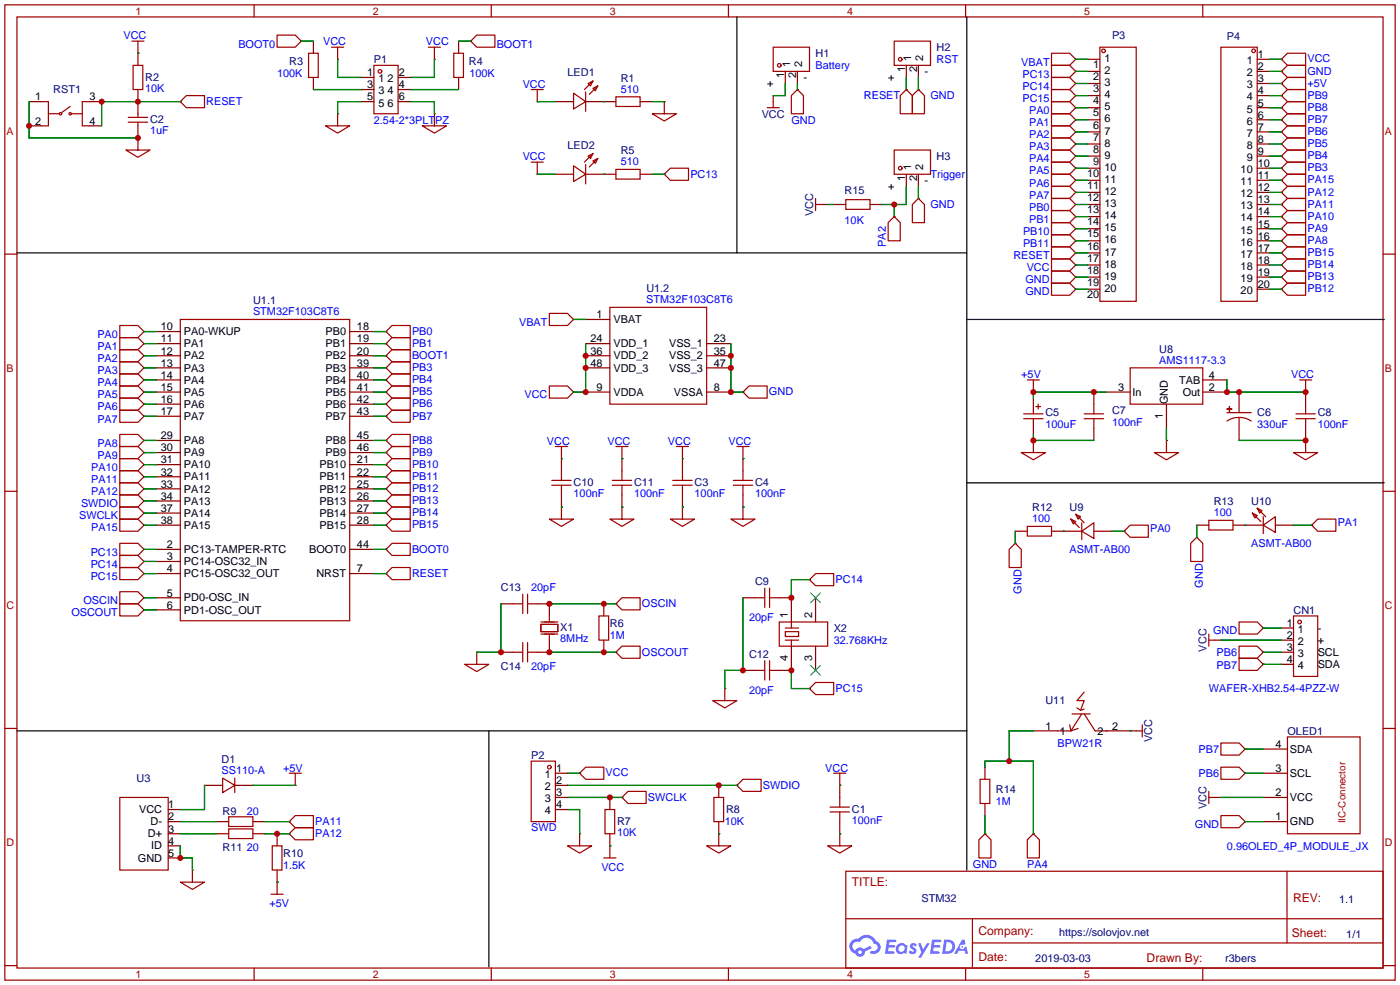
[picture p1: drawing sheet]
<svg xmlns="http://www.w3.org/2000/svg" width="294mm" height="207mm" viewBox="0 0 294 207" stroke-linecap="round" stroke-linejoin="round" font-family="sans-serif">
<g fill="none" stroke="#a10000" stroke-width=".25">
<path d="M1 1h291.9v204.7h-291.9zM3.6 3.6h286.7v199.6h-286.7zM53.3 1v2.6M103.1 1v2.6M152.9 1v2.6M202.7 1v2.6M252.5 1v2.6M1 53.3h2.6M290.3 53.3h2.6M1 103.1h2.6M290.3 103.1h2.6M1 152.9h2.6"/>
<path d="M290.3 152.9h2.6M177.5 182.9h112.8v20.3h-112.8zM177.6 192.8h112.6M204.1 197.9h86.1M204.1 192.8v10.2M270.2 182.9v15M1 202.7h2.6M53.3 203.2v2.5M103.1 203.2v2.5M152.9 203.2v2.5M202.7 203.2v2.5M252.5 203.2v2.5"/>
<path d="M290.3 202.7h2.6"/>
</g>
<g fill="#5487ff">
<path d="M191.2 198.1l.5-.1h.4l.4 .3-.3 .4a.34 .34 0 0 0-.3-.3 .34 .34 0 0 0-.3 .2v.1a.85 .85 0 0 1 .7 .6 .85 .85 0 0 1-.3 .9l-.7 .1-.6-.4 .4-.4 .5 .3 .2-.1v-.2a.88 .88 0 0 1-.6-1.4z"/>
<path d="M192.7 198h.6l.5 1.3 .7-1.3h.7l-1.9 3h-.6l.7-1.1z"/>
<path d="M186.2 197.2h1.7l.2 .2-.1 .3-1.3 .1-.1 .6h1.1l.2 .2-.2 .3h-1.2l-.1 .8h1.3l.1 .3-.1 .2h-1.9z"/>
<path d="M195.6 197.2h1.7l.3 .2-.1 .3-1.3 .1-.1 .6h1.1l.2 .2-.3 .3h-1.1l-.1 .8h1.2l.2 .3-.2 .2h-1.9z"/>
<path d="M202 197.2h.4l.3 .9-.4 .3a.5 .5 0 0 0-.8 .2 .5 .5 0 0 0 .3 .7 .5 .5 0 0 0 .7-.5l.3-.2 .4 1.6h-.5l-.2-.6h-1.2l-.4 .6h-.6z"/>
<path d="M198.2 197.2l-.4 3h.9a1.52 1.52 0 0 0 1.8-1.5 1.52 1.52 0 0 0-1.8-1.5zM198.7 197.8a1 1 0 0 1 1.2 1 1 1 0 0 1-1.3 .9h-.2z"/>
<path d="M188.3 198.4a1.11 1.11 0 0 0 0 1.5 1.11 1.11 0 0 0 1.5 .1l.5 .2 .2-1.6-.4-.2a1.07 1.07 0 0 0-1.8 0zM188.5 199.1a.7 .7 0 0 1 1.4 0 .7 .7 0 0 1-1.4 0z"/>
<path d="M178.8 197.5a1.57 1.57 0 0 0 .7 2.7 1.04 1.04 0 0 0 1.2 .6 1.04 1.04 0 0 0 .8-1l1.5-.8-.3-.5-1.4 .7a1.06 1.06 0 0 0-1.8 .3 1 1 0 0 1-.4-1.4 1 1 0 0 1 1.4-.3 1.53 1.53 0 0 1 1.6-.9 1.53 1.53 0 0 1 1.3 1.2 .82 .82 0 0 1 .8 1 .82 .82 0 0 1-1.2 .5 .31 .31 0 0 0-.4 .3 .31 .31 0 0 0 .3 .3 1.43 1.43 0 0 0 1.9-.9 1.43 1.43 0 0 0-.9-1.8 2.26 2.26 0 0 0-3.8-.5l-.8 .2zM180.1 199.9a.4 .4 0 0 1 .8 0 .4 .4 0 0 1-.8 0z"/>
<circle cx="202" cy="198.7" r=".19"/>
</g>
<g fill="none" stroke="#a10000" stroke-width=".25">
<path d="M27.7 8.6h2.5M27.9 13.7h2.1v5.1h-2.1zM29 8.6v2.6M58.2 7.4h3.8l1.2 1.2-1.2 1.3h-3.8zM64.8 11.2h2v5.1h-2zM69.6 9.9h2.5M70.9 9.9v2.5M78.5 13.7h5.1v10.2h-5.1zM89.9 9.9h2.6M91.2 9.9v2.5M95.2 11.2h2.1v5.1h-2.1zM100.1 7.4h3.8v2.5h-3.8l-1.3-1.3z"/>
<path d="M111.5 18.8h2.5M112.8 18.8v2.5M120.4 19.6l2.5 1.7-2.5 1.6zM122.9 19.3v4.1M123.4 17.5l1.1-.5-.5 1zM124.5 18.5l1-.5-.5 1.1zM124.5 17l-1.8 1.8M125.5 18l-1.8 1.8M162.3 9.9h7.6v5.1h-7.6zM187.7 8.6h7.6v5.1h-7.6zM192.8 18.8l1.3 1.3v3.8h-2.6v-3.8zM220.7 13.7h3.8l1.3 1.3-1.3 1.3h-3.8z"/>
<path d="M220.7 16.3h3.8l1.3 1.2-1.3 1.3h-3.8zM220.7 18.8h3.8l1.3 1.3-1.3 1.2h-3.8zM220.7 11.2h3.8l1.3 1.2-1.3 1.3h-3.8zM230.9 9.9h7.6v53.3h-7.6zM256.3 9.9h7.6v53.3h-7.6zM269 12.4l1.3-1.2h3.8v2.5h-3.8zM269 15l1.3-1.3h3.8v2.6h-3.8zM269 17.5l1.3-1.2h3.8v2.5h-3.8zM8.6 21.3h1.6v5.1h-1.6M10.2 23.9h2.2M14.7 22.4l-1.7 1.2M15 23.9h2.3"/>
<path d="M18.8 21.3h-1.5v5.1h1.5M26.4 31.5h5.1l-2.5 1.5zM26.9 25.7h4.1M26.9 24.6h4.1M29 23.9v.7M29 25.7v.7M29 29v2.5M39.1 20.1h3.8v2.5h-3.8l-1.3-1.3zM68.3 26.4h5.1l-2.5 1.5zM70.9 23.9v2.5M88.6 26.4h5.1l-2.5 1.5zM91.2 23.9v2.5"/>
<path d="M111.5 34h2.5M112.8 34v2.6M120.4 34.8l2.5 1.8-2.5 1.5zM122.9 34.5v4.1M123.4 32.8l1.1-.5-.5 1zM124.5 33.8l1-.5-.5 1zM124.5 32.3l-1.8 1.7M125.5 33.3l-1.8 1.8M129.3 20.3h5.1v2.1h-5.1zM129.3 35.6h5.1v2h-5.1zM136.9 23.9h5.1l-2.6 1.5zM139.4 36.6l1.3-1.3h3.8v2.5h-3.8z"/>
<path d="M139.4 21.3v2.6M161 22.6h2.6M162.3 21.3v1.3M166.1 20.1l1.3-1.3 1.3 1.3v3.8h-2.6zM187.7 31.5h7.6v5.1h-7.6zM189 20.1l1.2-1.3 1.3 1.3v3.8h-2.5zM220.7 21.3h3.8l1.3 1.3-1.3 1.3h-3.8zM220.7 23.9h3.8l1.3 1.2-1.3 1.3h-3.8zM220.7 26.4h3.8l1.3 1.3-1.3 1.3h-3.8zM220.7 29h3.8l1.3 1.2-1.3 1.3h-3.8zM220.7 31.5h3.8l1.3 1.3-1.3 1.2h-3.8zM220.7 34h3.8l1.3 1.3-1.3 1.3h-3.8z"/>
<path d="M220.7 36.6h3.8l1.3 1.2-1.3 1.3h-3.8zM220.7 39.1h3.8l1.3 1.3-1.3 1.3h-3.8zM269 20.1l1.3-1.3h3.8v2.5h-3.8zM269 22.6l1.3-1.3h3.8v2.6h-3.8zM269 25.1l1.3-1.2h3.8v2.5h-3.8zM269 27.7l1.3-1.3h3.8v2.6h-3.8zM269 30.2l1.3-1.2h3.8v2.5h-3.8zM269 32.8l1.3-1.3h3.8v2.5h-3.8zM269 35.3l1.3-1.3h3.8v2.6h-3.8zM269 37.8l1.3-1.2h3.8v2.5h-3.8zM171.2 41.7v2.5M171.2 42.9h1.3"/>
<path d="M177.5 41.9h5.1v2h-5.1zM186.4 46.7l1.3-1.2 1.3 1.2v3.8h-2.6zM192.8 41.7l1.3 1.2v3.8h-2.6v-3.8zM220.7 41.7h3.8l1.3 1.2-1.3 1.3h-3.8zM220.7 44.2h3.8l1.3 1.3-1.3 1.2h-3.8zM220.7 46.7h3.8l1.3 1.3-1.3 1.3h-3.8zM220.7 49.3h3.8l1.3 1.2-1.3 1.3h-3.8zM220.7 51.8h3.8l1.3 1.3-1.3 1.3h-3.8zM220.7 54.4h3.8l1.3 1.2-1.3 1.3h-3.8zM220.7 56.9h3.8l1.3 1.3-1.3 1.2h-3.8zM220.7 59.4h3.8l1.3 1.3-1.3 1.3h-3.8zM269 40.4l1.3-1.3h3.8v2.6h-3.8z"/>
<path d="M269 42.9l1.3-1.2h3.8v2.5h-3.8zM269 45.5l1.3-1.3h3.8v2.5h-3.8zM269 48l1.3-1.3h3.8v2.6h-3.8zM269 50.5l1.3-1.2h3.8v2.5h-3.8zM269 53.1l1.3-1.3h3.8v2.6h-3.8zM269 55.6l1.3-1.2h3.8v2.5h-3.8zM269 58.2l1.3-1.3h3.8v2.5h-3.8zM25.1 68.3h3.9l1.2 1.3-1.2 1.3h-3.9zM25.1 70.9h3.9l1.2 1.2-1.2 1.3h-3.9zM25.1 73.4h3.9l1.2 1.3-1.2 1.2h-3.9zM25.1 75.9h3.9l1.2 1.3-1.2 1.3h-3.9zM25.1 78.5h3.9l1.2 1.3-1.2 1.2h-3.9z"/>
<path d="M37.8 67.1h35.6v63.2h-35.6zM81 69.6l1.3-1.3h3.8v2.6h-3.8zM81 74.7l1.3-1.3h3.8v2.5h-3.8zM81 77.2l1.3-1.3h3.8v2.6h-3.8zM81 79.8l1.3-1.3h3.8v2.5h-3.8zM82.3 70.9h3.8v2.5h-3.8l-1.3-1.3zM115.3 65.8h3.8l1.3 1.3-1.3 1.2h-3.8zM128 64.5h20.3v20.3h-20.3zM215.6 79.8h2.6M216.9 79.8v2.5M237.2 77.2h15.3v7.6h-15.3zM269 60.7l1.3-1.3h3.8v2.6h-3.8z"/>
<path d="M272.8 79.8h2.5M274.1 79.8v2.5M25.1 81h3.9l1.2 1.3-1.2 1.3h-3.9zM25.1 83.6h3.9l1.2 1.2-1.2 1.3h-3.9zM25.1 86.1h3.9l1.2 1.3-1.2 1.2h-3.9zM25.1 91.2h3.9l1.2 1.3-1.2 1.2h-3.9zM25.1 93.7h3.9l1.2 1.3-1.2 1.3h-3.9zM25.1 96.3h3.9l1.2 1.2-1.2 1.3h-3.9zM25.1 98.8h3.9l1.2 1.3-1.2 1.2h-3.9zM81 82.3l1.3-1.3h3.8v2.6h-3.8zM81 84.8l1.3-1.2h3.8v2.5h-3.8zM81 87.4l1.3-1.3h3.8v2.5h-3.8z"/>
<path d="M81 92.5l1.3-1.3h3.8v2.5h-3.8zM81 95l1.3-1.3h3.8v2.6h-3.8zM81 97.5l1.3-1.2h3.8v2.5h-3.8zM115.3 81h3.8l1.3 1.3-1.3 1.3h-3.8zM116.6 93.7h2.5M117.9 93.7v2.6M117.9 98.8v2M129.3 93.7h2.5M130.6 93.7v2.6M130.6 98.8v2M142 93.7h2.5M143.3 93.7v2.6"/>
<path d="M143.3 98.8v2M154.7 93.7h2.5M156 93.7v2.6M156 98.8v2M157.2 81h3.8v2.6h-3.8l-1.2-1.3zM214.4 95h5.1l-2.6 1.5zM214.9 86.9h4M214.9 87.9h4M216.9 86.1v.8M216.9 87.9v.7M216.9 92.5v2.5M217.4 85.3h1"/>
<path d="M217.9 84.8v1.1M227.6 86.9h4M227.6 87.9h4M229.6 84.8v2.1M229.6 87.9v2M242.3 95h5.1l-2.5 1.5zM244.9 92.5v2.5M257.6 85.9h1zM257.6 88.4a4.6 4.6 0 0 1 5 0M257.6 86.6h5M258.1 85.3v1.1zM271.5 95h5.1l-2.5 1.5z"/>
<path d="M272 86.9h4.1M272 87.9h4.1M274.1 84.8v2.1M274.1 87.9v2M274.1 92.5v2.5M25.1 114h3.9l1.2 1.3-1.2 1.3h-3.9zM25.1 101.3h3.9l1.2 1.3-1.2 1.3h-3.9zM25.1 103.9h3.9l1.2 1.3-1.2 1.2h-3.9zM25.1 106.4h3.9l1.2 1.3-1.2 1.3h-3.9zM25.1 109h3.9l1.2 1.2-1.2 1.3h-3.9zM25.1 116.6h3.9l1.2 1.3-1.2 1.2h-3.9zM25.1 119.1h3.9l1.2 1.3-1.2 1.3h-3.9z"/>
<path d="M81 100.1l1.3-1.3h3.8v2.5h-3.8zM81 102.6l1.3-1.3h3.8v2.6h-3.8zM81 105.2l1.3-1.3h3.8v2.5h-3.8zM81 107.7l1.3-1.3h3.8v2.6h-3.8zM81 110.2l1.3-1.2h3.8v2.5h-3.8zM81 115.3l1.3-1.3h3.8v2.6h-3.8zM115.3 109h5.1l-2.5 1.5zM115.8 101.9h4.1M115.8 100.8h4.1M117.9 101.9v2M117.9 106.4v2.6M128 109h5.1l-2.5 1.5z"/>
<path d="M128.5 101.9h4.1M128.5 100.8h4.1M130.6 101.9v2M130.6 106.4v2.6M140.7 109h5.1l-2.5 1.5zM141.2 101.9h4.1M141.2 100.8h4.1M143.3 101.9v2M143.3 106.4v2.6M153.4 109h5.1l-2.5 1.5zM153.9 101.9h4.1M153.9 100.8h4.1"/>
<path d="M156 101.9v2M156 106.4v2.6M211.8 115.3l1.3-1.3 1.3 1.3v3.8h-2.6zM215.6 110.5h5.1v2h-5.1zM224.8 109l1 .5-.5 .5zM224.8 109l1.8 1.7M225.8 108l1 .5-.5 .5zM225.8 108l1.8 1.7M227.1 111.5l2.5-1.8v3.3zM227.1 109.7v3.6M237.2 110.2h3.8v2.6h-3.8l-1.2-1.3zM249.9 114l1.3-1.2 1.3 1.2v3.9h-2.6z"/>
<path d="M253.7 109.2h5.1v2.1h-5.1zM262.9 107.7l1 .5-.5 .5zM262.9 107.7l1.8 1.8M263.9 106.7l1 .5-.5 .5zM263.9 106.7l1.8 1.8M265.2 110.2l2.5-1.7v3.3zM265.2 108.5v3.5M275.3 110.2l1.3-1.2h3.8v2.5h-3.8zM25.1 124.2h3.9l1.2 1.3-1.2 1.2h-3.9zM25.1 126.7h3.9l1.2 1.3-1.2 1.3h-3.9zM81 120.4l1.3-1.3h3.8v2.6h-3.8zM97.5 139.4h5.1l-2.5 1.6z"/>
<path d="M100.1 136.9v2.5M107.7 126.7h2M107.7 136.9h2M109.7 124.7v4.1M109.7 134.9v4M110.7 126.7h2.1M110.7 124.7v4.1M110.7 134.9v4M110.7 136.9h2.1M113.5 131.1h3.6v1.5h-3.6zM113.5 130.6h3.6M113.5 133.1h3.6"/>
<path d="M115.3 129.3v1M115.3 133.4v1M125.7 129.3h2.1v5.1h-2.1zM130.6 125.5h3.8v2.5h-3.8l-1.3-1.3zM130.6 135.6h3.8v2.6h-3.8l-1.3-1.3zM158.5 125.5h2M160.5 123.4v4.1M160.5 138.7v4M161.5 125.5h2.1M161.5 123.4v4.1M161.5 138.7v4M163.6 130.6h10.1v5h-10.1z"/>
<path d="M164.8 132.6h2.8v1h-2.8zM164.8 131.8h2.8M164.8 134.4h2.8M166.1 130.6v1.2M166.1 134.4v1.2M171.2 120.4h3.8v2.5h-3.8l-1.3-1.2zM253.7 134.4h1.3M253.7 133.1v2.5M260.1 130.6h3.8l1.3 1.2-1.3 1.3h-3.8zM260.1 135.6h3.8l1.3 1.3-1.3 1.3h-3.8zM260.1 138.2h3.8l1.3 1.2-1.3 1.3h-3.8zM271.5 129.3h5.1v12.7h-5.1z"/>
<path d="M111.5 159.8h5.1v12.7h-5.1zM149.6 147.1h5.1l-2.6 1.5zM152.1 144.5v2.6M158.5 140.7h2M161.5 140.7h2.1M169.9 144.5l1.3-1.2h3.8v2.5h-3.8zM222 153.4h2.8M224.5 152.1l.3 1.3M225 149.9h3.9M226.1 148.6l.7 .5 .8-.3M226.3 152.9l-1.5 .5M227.1 149.9l-2.3 3.5"/>
<path d="M227.6 145.3l-1.5 1.8h1.5l-.8 2M227.6 149.9l2.3 3.5h2.5M238.5 153.4h1.3M239.8 152.1v2.6M256.3 156h3.8l1.3 1.2-1.3 1.3h-3.8zM270.3 154.7h15.2v20.3h-15.2zM25.1 167.4h10.2v15.2h-10.2zM46.7 163.3l2.6 1.5-2.6 1.6zM48 171.5h5.1v2h-5.1zM48 174h5.1v2h-5.1zM49.3 163.3v3.1M57.1 177.5h2.1v5.1h-2.1z"/>
<path d="M60.7 162.3h2.5M62 171.2h3.8v2.5h-3.8l-1.3-1.2zM62 173.7h3.8v2.6h-3.8l-1.3-1.3zM62 162.3v2.5M119.1 177.5h5.1l-2.5 1.6zM121.7 162.3l1.2-1.3h3.8v2.6h-3.8zM121.7 175v2.5M127 169.9h2v5.1h-2zM128 177.5v2.6M130.6 167.4l1.2-1.3h3.8v2.6h-3.8zM148.3 177.5h5.1l-2.5 1.6zM149.9 167.4h2v5.1h-2z"/>
<path d="M150.9 175v2.5M156 163.6h3.8v2.5h-3.8l-1.3-1.3zM173.7 177.5h5.1l-2.5 1.6zM174.2 170.4h4.1M174.2 169.4h4.1M175 162.3h2.5M176.3 162.3v2.5M176.3 167.4v2M176.3 170.4v2.1M176.3 175v2.5M205.5 176.3l1.3-1.3 1.2 1.3v3.8h-2.5zM205.7 163.6h2.1v5.1h-2.1z"/>
<path d="M216.9 175l1.3 1.3v3.8h-2.6v-3.8zM253.7 166.1v2.6M253.7 167.4h1.3M256.3 171.2h3.8l1.3 1.3-1.3 1.2h-3.8zM256.3 161h3.8l1.3 1.3-1.3 1.3h-3.8zM37.8 185.2h5.1l-2.5 1.5zM40.4 182.6v2.6M56.9 187.7h2.5M58.2 185.2v2.5M126.7 180.1h2.6"/>
<circle cx="79.8" cy="15" r=".38"/>
<circle cx="163.6" cy="13.7" r=".38"/>
<circle cx="189" cy="12.4" r=".38"/>
<circle cx="231.6" cy="10.7" r=".38"/>
<circle cx="263.1" cy="10.7" r=".38"/>
<circle cx="12.7" cy="23.9" r=".25"/>
<circle cx="14.7" cy="23.9" r=".25"/>
<circle cx="189" cy="35.3" r=".38"/>
<circle cx="272.8" cy="130.6" r=".38"/>
<circle cx="115.3" cy="161" r=".38"/>
</g>
<g fill="none" stroke="#870000" stroke-width=".25">
<path d="M29 11.2h.1M29 11.2v2.5M29 18.8v5.1M63.2 8.6h.1M65.8 8.6v2.6M65.8 16.3v2.5M70.9 12.4h.1M75.9 16.3h2.6M75.9 18.8h2.6M83.6 16.3h2.5M83.6 18.8h2.5M91.2 12.4h.1"/>
<path d="M96.3 8.6v2.6M96.3 16.3v2.5M98.8 8.6h.1M164.8 15v2.5M167.4 18.8h.1M167.4 15v2.5M190.2 18.8h.1M190.2 13.7v2.6M192.8 18.8h.1M192.8 13.7v2.6M225.8 15h.1M225.8 17.5h.1"/>
<path d="M225.8 12.4h.1M228.3 12.4h2.6M228.3 15h2.6M228.3 17.5h2.6M263.9 12.4h2.5M263.9 15h2.5M263.9 17.5h2.5M269 12.4h.1M269 15h.1M269 17.5h.1M6.1 26.4h2.5M6.1 21.3h2.5"/>
<path d="M18.8 26.4h2.5M18.8 21.3h2.5M29 29h.1M29 26.4v2.6M37.8 21.3h.1M70.9 23.9h.1M75.9 21.3h2.6M83.6 21.3h2.5M91.2 23.9h.1M112.8 21.3h.1M112.8 36.6h.1M116.6 21.3h3.8"/>
<path d="M116.6 36.6h3.8M122.9 21.3h6.4M122.9 36.6h6.4M134.4 21.3h2.5M134.4 36.6h2.5M139.4 21.3h.1M139.4 36.6h.1M162.3 20.1v1.2M190.2 36.6v2.5M192.8 36.6v2.5M225.8 20.1h.1M225.8 22.6h.1"/>
<path d="M225.8 25.1h.1M225.8 27.7h.1M225.8 30.2h.1M225.8 32.8h.1M225.8 35.3h.1M225.8 37.8h.1M228.3 20.1h2.6M228.3 22.6h2.6M228.3 25.1h2.6M228.3 27.7h2.6M228.3 30.2h2.6M228.3 32.8h2.6"/>
<path d="M228.3 35.3h2.6M228.3 37.8h2.6M263.9 20.1h2.5M263.9 22.6h2.5M263.9 25.1h2.5M263.9 27.7h2.5M263.9 30.2h2.5M263.9 32.8h2.5M263.9 35.3h2.5M263.9 37.8h2.5M269 20.1h.1M269 22.6h.1"/>
<path d="M269 25.1h.1M269 27.7h.1M269 30.2h.1M269 32.8h.1M269 35.3h.1M269 37.8h.1M172.5 42.9h1.2M175 42.9h2.5M182.6 42.9h2.6M187.7 45.5h.1M192.8 41.7h.1M225.8 40.4h.1"/>
<path d="M225.8 42.9h.1M225.8 45.5h.1M225.8 48h.1M225.8 50.5h.1M225.8 53.1h.1M225.8 55.6h.1M225.8 58.2h.1M228.3 40.4h2.6M228.3 42.9h2.6M228.3 45.5h2.6M228.3 48h2.6M228.3 50.5h2.6"/>
<path d="M228.3 53.1h2.6M228.3 55.6h2.6M228.3 58.2h2.6M263.9 40.4h2.5M263.9 42.9h2.5M263.9 45.5h2.5M263.9 48h2.5M263.9 50.5h2.5M263.9 53.1h2.5M263.9 55.6h2.5M263.9 58.2h2.5M269 40.4h.1"/>
<path d="M269 42.9h.1M269 45.5h.1M269 48h.1M269 50.5h.1M269 53.1h.1M269 55.6h.1M269 58.2h.1M30.2 69.6h.1M30.2 72.1h.1M30.2 74.7h.1M30.2 77.2h.1M30.2 79.8h.1"/>
<path d="M32.8 69.6h5M32.8 72.1h5M32.8 74.7h5M32.8 77.2h5M32.8 79.8h5M73.4 69.6h5.1M73.4 72.1h5.1M73.4 74.7h5.1M73.4 77.2h5.1M73.4 79.8h5.1M81 69.6h.1M81 72.1h.1"/>
<path d="M81 74.7h.1M81 77.2h.1M81 79.8h.1M120.4 67.1h.1M122.9 72.1h5.1M122.9 74.7h5.1M122.9 77.2h5.1M122.9 67.1h5.1M148.3 72.1h5.1M148.3 74.7h5.1M148.3 77.2h5.1M225.8 60.7h.1"/>
<path d="M228.3 60.7h2.6M252.5 79.8h5.1M263.9 60.7h2.5M269 60.7h.1M30.2 82.3h.1M30.2 84.8h.1M30.2 87.4h.1M30.2 92.5h.1M30.2 95h.1M30.2 97.5h.1M32.8 97.5h5M32.8 82.3h5"/>
<path d="M32.8 84.8h5M32.8 87.4h5M32.8 92.5h5M32.8 95h5M73.4 97.5h5.1M73.4 82.3h5.1M73.4 84.8h5.1M73.4 87.4h5.1M73.4 92.5h5.1M73.4 95h5.1M81 82.3h.1M81 84.8h.1"/>
<path d="M81 87.4h.1M81 92.5h.1M81 95h.1M81 97.5h.1M117.9 96.3h.1M117.9 96.3v2.5M120.4 82.3h.1M122.9 82.3h5.1M130.6 96.3h.1M130.6 96.3v2.5M143.3 96.3h.1M143.3 96.3v2.5"/>
<path d="M148.3 82.3h5.1M156 82.3h.1M156 96.3h.1M156 96.3v2.5M216.9 82.3h.1M216.9 92.5h.1M216.9 83.6v2.5M216.9 88.6v2.6M229.6 82.3v2.5M229.6 89.9v2.6M232.2 82.3h5M244.9 92.5h.1"/>
<path d="M244.9 84.8v5.1M252.5 82.3h5.1M260.1 82.3v4.3M260.1 87.6v4.9M274.1 82.3h.1M274.1 92.5h.1M274.1 82.3v2.5M274.1 89.9v2.6M30.2 115.3h.1M30.2 100.1h.1M30.2 102.6h.1M30.2 105.2h.1"/>
<path d="M30.2 107.7h.1M30.2 110.2h.1M30.2 117.9h.1M32.8 115.3h5M32.8 100.1h5M32.8 102.6h5M32.8 105.2h5M32.8 107.7h5M32.8 110.2h5M32.8 117.9h5M73.4 115.3h5.1M73.4 100.1h5.1"/>
<path d="M73.4 102.6h5.1M73.4 105.2h5.1M73.4 107.7h5.1M73.4 110.2h5.1M81 100.1h.1M81 102.6h.1M81 105.2h.1M81 107.7h.1M81 110.2h.1M81 115.3h.1M117.9 106.4h.1M117.9 103.9v2.5"/>
<path d="M130.6 106.4h.1M130.6 103.9v2.5M143.3 106.4h.1M143.3 103.9v2.5M156 106.4h.1M156 103.9v2.5M213.1 114h.1M213.1 111.5h2.5M220.7 111.5h6.4M229.6 111.5h3.8M236 111.5h.1M251.2 112.8h.1"/>
<path d="M251.2 110.2h2.5M258.8 110.2h6.4M267.7 110.2h3.8M275.3 110.2h.1M30.2 120.4h.1M30.2 125.5h.1M30.2 128h.1M32.8 120.4h5M32.8 125.5h5M32.8 128h5M73.4 120.4h5.1M81 120.4h.1"/>
<path d="M100.1 136.9h.1M105.2 126.7h2.5M105.2 136.9h2.5M112.8 126.7h2.5v2.6M115.3 134.4v2.5h-2.5M126.7 126.7v2.6M126.7 134.4v2.5M129.3 126.7h.1M129.3 136.9h.1M156 125.5h2.5M163.6 125.5h2.5v5.1M166.1 135.6v5.1h-2.5"/>
<path d="M169.9 121.7h.1M171.2 125.5v5.1M171.2 135.6v5.1M255 134.4h1.3M265.2 131.8h.1M265.2 136.9h.1M265.2 139.4h.1M269 136.9h2.5M269 131.8h2.5M269 134.4h2.5M269 139.4h2.5M152.1 144.5h.1"/>
<path d="M156 140.7h2.5M169.9 144.5h.1M216.9 153.4h5.1M232.2 153.4h6.3M261.4 157.2h.1M265.2 157.2h5.1M35.3 169.9h2.5M35.3 172.5h2.5M35.3 175h2.5M35.3 177.5h2.5M42.9 164.8h3.8M45.5 172.5h2.5"/>
<path d="M45.5 175h2.5M49.3 164.8h3.8M53.1 172.5h2.5M53.1 175h2.5M58.2 175v2.5M60.7 172.5h.1M60.7 175h.1M62 164.8h.1M116.6 169.9h2.5M116.6 164.8h2.5M116.6 162.3h2.5M116.6 167.4h2.5"/>
<path d="M121.7 162.3h.1M121.7 175h.1M128 177.5h.1M128 167.4v2.5M128 175v2.5M130.6 167.4h.1M150.9 175h.1M150.9 164.8v2.6M150.9 172.5v2.5M154.7 164.8h.1M176.3 164.8h.1M176.3 175h.1"/>
<path d="M176.3 164.8v2.6M176.3 172.5v2.5M206.8 175h.1M206.8 161v2.6M206.8 168.7v2.5M216.9 175h.1M255 167.4h1.3M261.4 172.5h.1M261.4 162.3h.1M265.2 172.5h5.1M265.2 162.3h5.1M265.2 167.4h5.1"/>
<path d="M35.3 180.1h2.5M40.4 182.6h.1M58.2 185.2h.1M58.2 182.6v2.6"/>
</g>
<path d="M170.2 124.5l2 2M170.2 139.7l2 2M172.2 124.5l-2 2M172.2 139.7l-2 2" fill="none" stroke="#3c3" stroke-width=".25"/>
<path d="M154.7 3.6v49.5M202.9 3.6v179M3.6 53.1h199.3M202.9 67.1h87.7M202.9 101.3h87.7M3.6 153.4h99v49.5M102.6 153.4h100.3" fill="none" stroke="#000" stroke-width=".25"/>
<g fill="none" stroke="#008700" stroke-width=".25">
<path d="M29 11.2h.1M63.2 8.6h2.6M65.8 18.8h10.1M70.9 12.4v3.9h5M86.1 18.8h10.2M91.2 12.4v3.9h-5.1M96.3 8.6h2.5M164.8 17.5v2.6h-2.5M167.4 17.5v1.3M190.2 16.3v2.5M192.8 16.3v2.5M225.8 15h2.5"/>
<path d="M225.8 17.5h2.5M225.8 12.4h2.5M266.4 15h2.6M266.4 17.5h2.6M266.4 12.4h2.6M6.1 21.3v7.7h22.9M37.8 21.3h-16.5v5.1M75.9 21.3h-5v2.6M86.1 21.3h5.1v2.6M112.8 21.3h3.8M112.8 36.6h3.8M126.7 21.3h.1"/>
<path d="M126.7 36.6h.1M136.9 21.3h2.5M136.9 36.6h2.5M190.2 39.1v3.8h-5M192.8 39.1v2.6M225.8 20.1h2.5M225.8 22.6h2.5M225.8 25.1h2.5M225.8 27.7h2.5M225.8 30.2h2.5M225.8 32.8h2.5M225.8 35.3h2.5"/>
<path d="M225.8 37.8h2.5M266.4 20.1h2.6M266.4 22.6h2.6M266.4 25.1h2.6M266.4 27.7h2.6M266.4 30.2h2.6M266.4 32.8h2.6M266.4 35.3h2.6M266.4 37.8h2.6M173.7 42.9h1.3M187.7 42.9v2.6M225.8 40.4h2.5"/>
<path d="M225.8 42.9h2.5M225.8 45.5h2.5M225.8 48h2.5M225.8 50.5h2.5M225.8 53.1h2.5M225.8 55.6h2.5M225.8 58.2h2.5M266.4 40.4h2.6M266.4 42.9h2.6M266.4 45.5h2.6M266.4 48h2.6M266.4 50.5h2.6"/>
<path d="M266.4 53.1h2.6M266.4 55.6h2.6M266.4 58.2h2.6M30.2 69.6h2.6M30.2 72.1h2.6M30.2 74.7h2.6M30.2 77.2h2.6M30.2 79.8h2.6M78.5 69.6h2.5M78.5 72.1h2.5M78.5 74.7h2.5M78.5 77.2h2.5"/>
<path d="M78.5 79.8h2.5M120.4 67.1h2.5M122.9 72.1v10.2h-2.5M153.4 72.1v10.2h2.6M225.8 60.7h2.5M257.6 79.8v2.5h16.5M266.4 60.7h2.6M30.2 82.3h2.6M30.2 84.8h2.6M30.2 87.4h2.6M30.2 92.5h2.6M30.2 95h2.6"/>
<path d="M30.2 97.5h2.6M78.5 82.3h2.5M78.5 84.8h2.5M78.5 87.4h2.5M78.5 92.5h2.5M78.5 95h2.5M78.5 97.5h2.5M117.9 96.3h.1M130.6 96.3h.1M143.3 96.3h.1M156 96.3h.1M216.9 91.2v1.3h12.7"/>
<path d="M232.2 82.3h-15.3v1.3M244.9 89.9v2.6M260.1 92.5h14M30.2 115.3h2.6M30.2 100.1h2.6M30.2 102.6h2.6M30.2 105.2h2.6M30.2 107.7h2.6M30.2 110.2h2.6M30.2 117.9h2.6M78.5 115.3h2.5M78.5 100.1h2.5"/>
<path d="M78.5 102.6h2.5M78.5 105.2h2.5M78.5 107.7h2.5M78.5 110.2h2.5M117.9 106.4h.1M130.6 106.4h.1M143.3 106.4h.1M156 106.4h.1M213.1 111.5v2.5M223.3 111.5h.1M233.4 111.5h2.6M251.2 110.2v2.6"/>
<path d="M261.4 110.2h.1M271.5 110.2h3.8M30.2 120.4h2.6M30.2 125.5h2.6M30.2 128h2.6M78.5 120.4h2.5M105.2 126.7v10.2h-5.1M115.3 136.9h14M115.3 126.7h14M156 125.5v15.2h-3.9v3.8M169.9 121.7h-3.8v3.8M256.3 134.4h12.7"/>
<path d="M265.2 136.9h3.8M265.2 131.8h3.8M265.2 139.4h3.8M166.1 140.7v3.8h3.8M216.9 153.4h-5.1v6.4M237.2 153.4h.1M261.4 157.2h3.8M37.8 172.5h7.7M37.8 175h7.7M37.8 177.5v2.6h2.6v2.5M42.9 164.8v5.1h-5.1M53.1 164.8h8.9"/>
<path d="M55.6 172.5h5.1M55.6 175h5.1M119.1 169.9h2.6v5.1M119.1 162.3h2.6M119.1 164.8h35.6M119.1 167.4h11.5M128 177.5h.1M150.9 175h.1M176.3 175h.1M176.3 164.8h.1M206.8 161v-1.2h10.1v15.2M206.8 171.2v3.8"/>
<path d="M256.3 167.4h8.9M261.4 172.5h3.8M261.4 162.3h3.8M58.2 185.2h.1"/>
</g>
<g fill="#c00">
<circle cx="21.3" cy="21.3" r=".63"/>
<circle cx="29" cy="21.3" r=".63"/>
<circle cx="6.1" cy="26.4" r=".63"/>
<circle cx="29" cy="29" r=".63"/>
<circle cx="153.4" cy="74.7" r=".63"/>
<circle cx="153.4" cy="77.2" r=".63"/>
<circle cx="153.4" cy="82.3" r=".63"/>
<circle cx="122.9" cy="74.7" r=".63"/>
<circle cx="122.9" cy="77.2" r=".63"/>
<circle cx="122.9" cy="82.3" r=".63"/>
<circle cx="58.2" cy="175" r=".63"/>
<circle cx="37.8" cy="180.1" r=".63"/>
<circle cx="105.2" cy="136.9" r=".63"/>
<circle cx="115.3" cy="126.7" r=".63"/>
<circle cx="126.7" cy="126.7" r=".63"/>
<circle cx="115.3" cy="136.9" r=".63"/>
<circle cx="126.7" cy="136.9" r=".63"/>
<circle cx="156" cy="140.7" r=".63"/>
<circle cx="166.1" cy="125.5" r=".63"/>
<circle cx="166.1" cy="140.7" r=".63"/>
<circle cx="150.9" cy="164.8" r=".63"/>
<circle cx="128" cy="167.4" r=".63"/>
<circle cx="257.6" cy="82.3" r=".63"/>
<circle cx="260.1" cy="82.3" r=".63"/>
<circle cx="274.1" cy="82.3" r=".63"/>
<circle cx="216.9" cy="92.5" r=".63"/>
<circle cx="216.9" cy="82.3" r=".63"/>
<circle cx="229.6" cy="82.3" r=".63"/>
<circle cx="274.1" cy="92.5" r=".63"/>
<circle cx="211.8" cy="159.8" r=".63"/>
<circle cx="187.7" cy="42.9" r=".63"/>
</g>
<g font-size="2.5" fill="#a00000">
<text x="178.8" y="186">TITLE:</text>
<text x="271.4" y="189.4">REV:</text>
<text x="205.4" y="196.3">Company:</text>
<text x="271.2" y="196.7">Sheet:</text>
<text x="205.4" y="201.8">Date:</text>
<text x="240.7" y="201.9">Drawn By:</text>
</g>
<g font-size="2.3" fill="#00f">
<text x="25.9" y="8.3">VCC</text>
<text x="50" y="10">BOOT0</text>
<text x="67.8" y="9.5">VCC</text>
<text x="89.4" y="9.5">VCC</text>
<text x="104.3" y="10">BOOT1</text>
<text x="58.2" y="16.1">100K</text>
<text x="98.5" y="16.1">100K</text>
<text x="171.2" y="14.5">Battery</text>
<text x="196.6" y="13.2">RST</text>
<text x="214.4" y="13.8">VBAT</text>
<text x="214.6" y="16.3">PC13</text>
<text x="274.5" y="13.1">VCC</text>
<text x="274.5" y="15.6">GND</text>
<text x="30.5" y="19.2">10K</text>
<text x="43.3" y="22">RESET</text>
<text x="109.7" y="18.4">VCC</text>
<text x="130.3" y="19.4">510</text>
<text x="181.3" y="20.9">RESET</text>
<text x="195.3" y="20.9">GND</text>
<text x="214.6" y="18.8">PC14</text>
<text x="214.6" y="21.4">PC15</text>
<text x="216" y="23.9">PA0</text>
<text x="274.4" y="18.2">+5V</text>
<text x="274.5" y="20.8">PB9</text>
<text x="274.5" y="23.3">PB8</text>
<text x="31.5" y="28.1">1uF</text>
<text x="78.5" y="25.9">2.54-2*3PLTPZ</text>
<text x="166.1" y="25.9">GND</text>
<text x="216" y="26.5">PA1</text>
<text x="216" y="29">PA2</text>
<text x="274.5" y="25.8">PB7</text>
<text x="274.5" y="28.4">PB6</text>
<text x="109.7" y="33.7">VCC</text>
<text x="130.3" y="34.7">510</text>
<text x="216" y="31.5">PA3</text>
<text x="216" y="34.1">PA4</text>
<text x="274.5" y="30.9">PB5</text>
<text x="274.5" y="33.5">PB4</text>
<text x="274.5" y="36">PB3</text>
<text x="144.9" y="37.3">PC13</text>
<text x="195.3" y="37.4">Trigger</text>
<text x="216" y="36.6">PA5</text>
<text x="216" y="39.2">PA6</text>
<text x="216" y="41.7">PA7</text>
<text x="274.5" y="38.5">PA15</text>
<text x="274.5" y="41">PA12</text>
<text x="177.3" y="47">10K</text>
<text x="195.3" y="43.7">GND</text>
<text x="216" y="44.2">PB0</text>
<text x="216" y="46.8">PB1</text>
<text x="274.5" y="43.6">PA11</text>
<text x="274.5" y="46.1">PA10</text>
<text x="186" y="51.8" transform="rotate(-90 186 51.8)">PA2</text>
<text x="214.7" y="49.3">PB10</text>
<text x="214.7" y="51.9">PB11</text>
<text x="274.5" y="48.7">PA9</text>
<text x="274.5" y="51.2">PA8</text>
<text x="274.5" y="53.8">PB15</text>
<text x="212.7" y="54.4">RESET</text>
<text x="215.3" y="59.5">GND</text>
<text x="215.5" y="56.9">VCC</text>
<text x="274.5" y="56.3">PB14</text>
<text x="274.5" y="58.9">PB13</text>
<text x="135.7" y="63.6">STM32F103C8T6</text>
<text x="215.3" y="62">GND</text>
<text x="274.5" y="61.4">PB12</text>
<text x="20.4" y="70.9">PA0</text>
<text x="53.1" y="66.2">STM32F103C8T6</text>
<text x="86.5" y="70.3">PB0</text>
<text x="109" y="68.4">VBAT</text>
<text x="20.4" y="73.4">PA1</text>
<text x="20.4" y="76">PA2</text>
<text x="86.5" y="72.8">PB1</text>
<text x="86.5" y="75.4">BOOT1</text>
<text x="86.5" y="77.9">PB3</text>
<text x="243.3" y="76.3">AMS1117-3.3</text>
<text x="20.4" y="78.5">PA3</text>
<text x="20.4" y="81.1">PA4</text>
<text x="20.4" y="83.6">PA5</text>
<text x="86.5" y="80.4">PB4</text>
<text x="86.5" y="83">PB5</text>
<text x="110.1" y="83.6">VCC</text>
<text x="161.4" y="82.9">GND</text>
<text x="214.4" y="79.4">+5V</text>
<text x="271" y="79.4">VCC</text>
<text x="20.4" y="86.1">PA6</text>
<text x="20.4" y="88.7">PA7</text>
<text x="86.5" y="85.5">PB6</text>
<text x="86.5" y="88.1">PB7</text>
<text x="219.5" y="89.8">100uF</text>
<text x="233.4" y="89.4">100nF</text>
<text x="263.9" y="89.8">330uF</text>
<text x="276.6" y="89.8">100nF</text>
<text x="20.4" y="93.8">PA8</text>
<text x="86.5" y="93.1">PB8</text>
<text x="86.5" y="95.7">PB9</text>
<text x="114.8" y="93.4">VCC</text>
<text x="127.5" y="93.4">VCC</text>
<text x="140.2" y="93.4">VCC</text>
<text x="152.9" y="93.4">VCC</text>
<text x="19.2" y="98.8">PA10</text>
<text x="19.2" y="101.4">PA11</text>
<text x="20.4" y="96.3">PA9</text>
<text x="86.5" y="98.2">PB10</text>
<text x="86.5" y="100.8">PB11</text>
<text x="17" y="106.5">SWDIO</text>
<text x="19.2" y="103.9">PA12</text>
<text x="86.5" y="103.3">PB12</text>
<text x="86.5" y="105.8">PB13</text>
<text x="120.4" y="104.3">100nF</text>
<text x="133.1" y="104.3">100nF</text>
<text x="145.8" y="104.3">100nF</text>
<text x="158.5" y="104.3">100nF</text>
<text x="16.6" y="109">SWCLK</text>
<text x="19.2" y="111.5">PA15</text>
<text x="86.5" y="108.4">PB14</text>
<text x="86.5" y="110.9">PB15</text>
<text x="216.7" y="109.6">100</text>
<text x="241.4" y="111.8">PA0</text>
<text x="254.8" y="108.3">100</text>
<text x="280.8" y="110.5">PA1</text>
<text x="19" y="116.7">PC13</text>
<text x="19" y="119.2">PC14</text>
<text x="86.5" y="116">BOOT0</text>
<text x="224.5" y="116.1">ASMT-AB00</text>
<text x="262.6" y="114.8">ASMT-AB00</text>
<text x="19" y="121.7">PC15</text>
<text x="86.5" y="121.1">RESET</text>
<text x="111.5" y="124.1">20pF</text>
<text x="175.4" y="122.4">PC14</text>
<text x="214.4" y="124.6" transform="rotate(-90 214.4 124.6)">GND</text>
<text x="252.5" y="123.3" transform="rotate(-90 252.5 123.3)">GND</text>
<text x="15" y="129.3">OSCOUT</text>
<text x="17.5" y="126.8">OSCIN</text>
<text x="134.8" y="127.4">OSCIN</text>
<text x="157.2" y="130.4">20pF</text>
<text x="117.6" y="134.8">8MHz</text>
<text x="128" y="134.2">1M</text>
<text x="134.8" y="137.6">OSCOUT</text>
<text x="175" y="135.1">32.768KHz</text>
<text x="254.6" y="133.1">GND</text>
<text x="255.4" y="137.8">PB6</text>
<text x="111.5" y="140.6">20pF</text>
<text x="255.4" y="140.3">PB7</text>
<text x="157.2" y="145.7">20pF</text>
<text x="175.4" y="145.2">PC15</text>
<text x="253.7" y="145.3">WAFER-XHB2.54-4PZZ-W</text>
<text x="59.4" y="161.9">+5V</text>
<text x="173.2" y="161.9">VCC</text>
<text x="222" y="156.7">BPW21R</text>
<text x="251.6" y="158.1">PB7</text>
<text x="46.5" y="162.4">SS110-A</text>
<text x="127.1" y="163">VCC</text>
<text x="160.2" y="165.5">SWDIO</text>
<text x="251.6" y="163.2">PB6</text>
<text x="51.8" y="171.1">20</text>
<text x="66.2" y="173.1">PA11</text>
<text x="136" y="168.1">SWCLK</text>
<text x="152.1" y="173.2">10K</text>
<text x="178.8" y="172.9">100nF</text>
<text x="209" y="168.9">1M</text>
<text x="250.8" y="173.8">GND</text>
<text x="51.8" y="178.7">20</text>
<text x="66.2" y="175.7">PA12</text>
<text x="111.5" y="174.5">SWD</text>
<text x="129.5" y="175.4">10K</text>
<text x="257.6" y="178.3">0.96OLED_4P_MODULE_JX</text>
<text x="59.4" y="182.5">1.5K</text>
<text x="126.2" y="182.8">VCC</text>
<text x="204.2" y="182.1">GND</text>
<text x="215.6" y="182.1">PA4</text>
<text x="56.6" y="190.4">+5V</text>
</g>
<g font-size="2.3" fill="#000080">
<text x="171.2" y="12">H1</text>
<text x="196.6" y="10.7">H2</text>
<text x="233.4" y="8.1">P3</text>
<text x="257.6" y="8.4">P4</text>
<text x="30.5" y="17">R2</text>
<text x="60.7" y="13.6">R3</text>
<text x="78.5" y="13.2">P1</text>
<text x="98.4" y="13.6">R4</text>
<text x="119.1" y="16">LED1</text>
<text x="130.3" y="17.2">R1</text>
<text x="11.2" y="19.5">RST1</text>
<text x="31.5" y="25.8">C2</text>
<text x="159.9" y="24.7">VCC</text>
<text x="119.1" y="31.2">LED2</text>
<text x="130.3" y="32.4">R5</text>
<text x="196.6" y="33.6">H3</text>
<text x="177.3" y="40.7">R15</text>
<text x="170.7" y="45.3" transform="rotate(-90 170.7 45.3)">VCC</text>
<text x="53.1" y="63.9">U1.1</text>
<text x="135.7" y="61.3">U1.2</text>
<text x="243.3" y="74.1">U8</text>
<text x="219.5" y="87.2">C5</text>
<text x="233.4" y="86.9">C7</text>
<text x="263.9" y="87.2">C6</text>
<text x="276.6" y="87.2">C8</text>
<text x="120.4" y="102">C10</text>
<text x="133.1" y="102">C11</text>
<text x="145.8" y="102">C3</text>
<text x="158.5" y="102">C4</text>
<text x="216.7" y="107.3">R12</text>
<text x="224.5" y="107.2">U9</text>
<text x="254.8" y="106.1">R13</text>
<text x="262.6" y="105.9">U10</text>
<text x="105.2" y="124.1">C13</text>
<text x="158.5" y="122.8">C9</text>
<text x="128" y="131.7">R6</text>
<text x="271.5" y="128.8">CN1</text>
<text x="117.6" y="132.5">X1</text>
<text x="175" y="132.6">X2</text>
<text x="253.3" y="136.8" transform="rotate(-90 253.3 136.8)">VCC</text>
<text x="105.2" y="140.6">C14</text>
<text x="157.2" y="138">C12</text>
<text x="219.5" y="147.9">U11</text>
<text x="241.8" y="155.8" transform="rotate(-90 241.8 155.8)">VCC</text>
<text x="270.3" y="154.2">OLED1</text>
<text x="46.5" y="160.1">D1</text>
<text x="111.5" y="159.3">P2</text>
<text x="28.7" y="164.2">U3</text>
<text x="209" y="166.4">R14</text>
<text x="46.7" y="171.1">R9</text>
<text x="129.5" y="173.2">R7</text>
<text x="152.4" y="170.6">R8</text>
<text x="178.8" y="170.6">C1</text>
<text x="253.3" y="169.8" transform="rotate(-90 253.3 169.8)">VCC</text>
<text x="46.7" y="178.7">R11</text>
<text x="59.4" y="180">R10</text>
<text x="193.5" y="189.4">STM32</text>
<text x="281.1" y="189.5">1.1</text>
<text x="222.3" y="196.4">https://solovjov.net</text>
<text x="282.6" y="196.9">1/1</text>
<text x="217.3" y="202">2019-03-03</text>
<text x="257.2" y="202">r3bers</text>
</g>
<g font-size="2.3">
<text x="77.1" y="16">1</text>
<text x="79.4" y="17.3">1</text>
<text x="81.4" y="17.3">2</text>
<text x="83.7" y="16">2</text>
<text x="164.6" y="16.4" transform="rotate(-90 164.6 16.4)">1</text>
<text x="165.9" y="14" transform="rotate(-90 165.9 14)">1</text>
<text x="167.1" y="16.4" transform="rotate(-90 167.1 16.4)">2</text>
<text x="168.4" y="14" transform="rotate(-90 168.4 14)">2</text>
<text x="168.7" y="17">-</text>
<text x="186.4" y="17">+</text>
<text x="190" y="15.1" transform="rotate(-90 190 15.1)">1</text>
<text x="191.3" y="12.8" transform="rotate(-90 191.3 12.8)">1</text>
<text x="192.5" y="15.1" transform="rotate(-90 192.5 15.1)">2</text>
<text x="193.8" y="12.8" transform="rotate(-90 193.8 12.8)">2</text>
<text x="194.1" y="15.8">-</text>
<text x="229.5" y="14.3">1</text>
<text x="229.5" y="16.8">2</text>
<text x="231.8" y="13">1</text>
<text x="231.8" y="15.5">2</text>
<text x="261.7" y="13.5">1</text>
<text x="261.7" y="16">2</text>
<text x="264" y="12.2">1</text>
<text x="264" y="14.7">2</text>
<text x="264" y="17.3">3</text>
<text x="7.4" y="21.1">1</text>
<text x="18.8" y="21.1">3</text>
<text x="77.1" y="18.5">3</text>
<text x="77.1" y="21.1">5</text>
<text x="79.4" y="19.8">3</text>
<text x="79.4" y="22.4">5</text>
<text x="81.4" y="22.4">6</text>
<text x="81.4" y="19.8">4</text>
<text x="83.7" y="21.1">6</text>
<text x="83.7" y="18.5">4</text>
<text x="161" y="18.3">+</text>
<text x="229.5" y="19.4">3</text>
<text x="229.5" y="21.9">4</text>
<text x="231.8" y="18.1">3</text>
<text x="231.8" y="20.6">4</text>
<text x="231.8" y="23.2">5</text>
<text x="261.7" y="18.5">3</text>
<text x="261.7" y="21.1">4</text>
<text x="261.7" y="23.6">5</text>
<text x="264" y="19.8">4</text>
<text x="264" y="22.4">5</text>
<text x="7.4" y="26.2">2</text>
<text x="18.8" y="26.2">4</text>
<text x="229.5" y="24.4">5</text>
<text x="229.5" y="27">6</text>
<text x="229.5" y="29.5">7</text>
<text x="231.8" y="25.7">6</text>
<text x="231.8" y="28.2">7</text>
<text x="261.7" y="26.2">6</text>
<text x="261.7" y="28.7">7</text>
<text x="264" y="24.9">6</text>
<text x="264" y="27.4">7</text>
<text x="264" y="30">8</text>
<text x="191.3" y="35.6" transform="rotate(-90 191.3 35.6)">1</text>
<text x="193.8" y="35.6" transform="rotate(-90 193.8 35.6)">2</text>
<text x="229.5" y="32.1">8</text>
<text x="229.5" y="34.6">9</text>
<text x="231.8" y="30.8">8</text>
<text x="231.8" y="33.3">9</text>
<text x="231.8" y="35.9">10</text>
<text x="261.7" y="31.2">8</text>
<text x="261.7" y="33.8">9</text>
<text x="264" y="32.5">9</text>
<text x="264" y="35.1">10</text>
<text x="186.4" y="39.9">+</text>
<text x="190" y="38" transform="rotate(-90 190 38)">1</text>
<text x="192.5" y="38" transform="rotate(-90 192.5 38)">2</text>
<text x="194.1" y="38.6">-</text>
<text x="228.2" y="37.1">10</text>
<text x="228.2" y="39.7">11</text>
<text x="231.8" y="38.4">11</text>
<text x="231.8" y="40.9">12</text>
<text x="260.4" y="36.3">10</text>
<text x="260.4" y="38.9">11</text>
<text x="260.4" y="41.4">12</text>
<text x="264" y="37.6">11</text>
<text x="264" y="40.1">12</text>
<text x="228.2" y="42.2">12</text>
<text x="228.2" y="44.8">13</text>
<text x="228.2" y="47.3">14</text>
<text x="231.8" y="43.5">13</text>
<text x="231.8" y="46">14</text>
<text x="260.4" y="43.9">13</text>
<text x="260.4" y="46.5">14</text>
<text x="264" y="42.7">13</text>
<text x="264" y="45.2">14</text>
<text x="264" y="47.8">15</text>
<text x="228.2" y="49.8">15</text>
<text x="228.2" y="52.4">16</text>
<text x="231.8" y="48.6">15</text>
<text x="231.8" y="51.1">16</text>
<text x="231.8" y="53.6">17</text>
<text x="260.4" y="49">15</text>
<text x="260.4" y="51.6">16</text>
<text x="264" y="50.3">16</text>
<text x="264" y="52.8">17</text>
<text x="228.2" y="54.9">17</text>
<text x="228.2" y="57.5">18</text>
<text x="228.2" y="60">19</text>
<text x="231.8" y="56.2">18</text>
<text x="231.8" y="58.7">19</text>
<text x="260.4" y="54.1">17</text>
<text x="260.4" y="56.6">18</text>
<text x="260.4" y="59.2">19</text>
<text x="264" y="55.4">18</text>
<text x="264" y="57.9">19</text>
<text x="228.2" y="62.5">20</text>
<text x="231.8" y="61.3">20</text>
<text x="260.4" y="61.7">20</text>
<text x="264" y="60.5">20</text>
<text x="33.8" y="69.3">10</text>
<text x="33.8" y="71.9">11</text>
<text x="38.6" y="70.4">PA0-WKUP</text>
<text x="68.3" y="70.4">PB0</text>
<text x="74.9" y="69.3">18</text>
<text x="74.9" y="71.9">19</text>
<text x="123.9" y="71.9">24</text>
<text x="125.2" y="66.8">1</text>
<text x="128.8" y="67.8">VBAT</text>
<text x="149.9" y="71.9">23</text>
<text x="33.8" y="74.4">12</text>
<text x="33.8" y="77">13</text>
<text x="38.6" y="72.9">PA1</text>
<text x="38.6" y="75.4">PA2</text>
<text x="38.6" y="78">PA3</text>
<text x="68.3" y="72.9">PB1</text>
<text x="68.3" y="75.4">PB2</text>
<text x="68.3" y="78">PB3</text>
<text x="74.9" y="74.4">20</text>
<text x="74.9" y="77">39</text>
<text x="123.9" y="74.4">36</text>
<text x="123.9" y="77">48</text>
<text x="128.8" y="72.9">VDD_1</text>
<text x="128.8" y="75.4">VDD_2</text>
<text x="128.8" y="78">VDD_3</text>
<text x="140.5" y="72.9">VSS_1</text>
<text x="140.5" y="75.4">VSS_2</text>
<text x="140.5" y="78">VSS_3</text>
<text x="149.9" y="74.4">35</text>
<text x="149.9" y="77">47</text>
<text x="33.8" y="79.5">14</text>
<text x="33.8" y="82">15</text>
<text x="38.6" y="80.5">PA4</text>
<text x="38.6" y="83.1">PA5</text>
<text x="68.3" y="80.5">PB4</text>
<text x="68.3" y="83.1">PB5</text>
<text x="74.9" y="79.5">40</text>
<text x="74.9" y="82">41</text>
<text x="125.2" y="82">9</text>
<text x="128.8" y="83.1">VDDA</text>
<text x="141.5" y="83.1">VSSA</text>
<text x="149.9" y="82">8</text>
<text x="234.7" y="82">3</text>
<text x="237.7" y="83.1">In</text>
<text x="247.5" y="80.5">TAB</text>
<text x="248.3" y="83.1">Out</text>
<text x="253.7" y="82">2</text>
<text x="253.7" y="79.5">4</text>
<text x="33.8" y="84.6">16</text>
<text x="33.8" y="87.1">17</text>
<text x="38.6" y="85.6">PA6</text>
<text x="38.6" y="88.1">PA7</text>
<text x="68.3" y="85.6">PB6</text>
<text x="68.3" y="88.1">PB7</text>
<text x="74.9" y="84.6">42</text>
<text x="74.9" y="87.1">43</text>
<text x="244.1" y="87.9" transform="rotate(-90 244.1 87.9)">1</text>
<text x="245.1" y="84.8" transform="rotate(-90 245.1 84.8)">GND</text>
<text x="33.8" y="92.2">29</text>
<text x="33.8" y="94.7">30</text>
<text x="38.6" y="93.2">PA8</text>
<text x="38.6" y="95.8">PA9</text>
<text x="68.3" y="93.2">PB8</text>
<text x="68.3" y="95.8">PB9</text>
<text x="74.9" y="92.2">45</text>
<text x="74.9" y="94.7">46</text>
<text x="33.8" y="97.3">31</text>
<text x="33.8" y="99.8">32</text>
<text x="38.6" y="98.3">PA10</text>
<text x="38.6" y="100.8">PA11</text>
<text x="67" y="98.3">PB10</text>
<text x="67" y="100.8">PB11</text>
<text x="74.9" y="97.3">21</text>
<text x="74.9" y="99.8">22</text>
<text x="33.8" y="102.4">33</text>
<text x="33.8" y="104.9">34</text>
<text x="33.8" y="107.4">37</text>
<text x="38.6" y="103.4">PA12</text>
<text x="38.6" y="105.9">PA13</text>
<text x="67" y="103.4">PB12</text>
<text x="67" y="105.9">PB13</text>
<text x="74.9" y="102.4">25</text>
<text x="74.9" y="104.9">26</text>
<text x="74.9" y="107.4">27</text>
<text x="33.8" y="110">38</text>
<text x="38.6" y="108.5">PA14</text>
<text x="38.6" y="111">PA15</text>
<text x="67" y="108.5">PB14</text>
<text x="67" y="111">PB15</text>
<text x="74.9" y="110">28</text>
<text x="35" y="115.1">2</text>
<text x="35" y="117.6">3</text>
<text x="38.6" y="116.1">PC13-TAMPER-RTC</text>
<text x="38.6" y="118.6">PC14-OSC32_IN</text>
<text x="64.9" y="116.1">BOOT0</text>
<text x="74.9" y="115.1">44</text>
<text x="35" y="120.1">4</text>
<text x="35" y="125.2">5</text>
<text x="38.6" y="121.2">PC15-OSC32_OUT</text>
<text x="66.4" y="121.2">NRST</text>
<text x="74.9" y="120.1">7</text>
<text x="35" y="127.8">6</text>
<text x="38.6" y="126.2">PD0-OSC_IN</text>
<text x="38.6" y="128.8">PD1-OSC_OUT</text>
<text x="165.4" y="129.8" transform="rotate(-90 165.4 129.8)">1</text>
<text x="170.5" y="129.8" transform="rotate(-90 170.5 129.8)">2</text>
<text x="270.1" y="131.6">1</text>
<text x="270.1" y="134.1">2</text>
<text x="270.1" y="136.7">3</text>
<text x="272.5" y="132.8">1</text>
<text x="272.5" y="135.4">2</text>
<text x="272.5" y="137.9">3</text>
<text x="276.6" y="132.6">-</text>
<text x="276.6" y="135.2">+</text>
<text x="276.6" y="137.7">SCL</text>
<text x="165.4" y="138.7" transform="rotate(-90 165.4 138.7)">4</text>
<text x="170.5" y="138.7" transform="rotate(-90 170.5 138.7)">3</text>
<text x="270.1" y="139.2">4</text>
<text x="272.5" y="140.5">4</text>
<text x="276.6" y="140.2">SDA</text>
<text x="219.5" y="153.2">1</text>
<text x="222.5" y="154.2">1</text>
<text x="230.4" y="154.2">2</text>
<text x="233.4" y="153.2">2</text>
<text x="267.7" y="157">4</text>
<text x="270.8" y="158">SDA</text>
<text x="114.4" y="163.3">1</text>
<text x="114.4" y="165.9">2</text>
<text x="116.7" y="162.1">1</text>
<text x="116.7" y="164.6">2</text>
<text x="116.7" y="167.1">3</text>
<text x="267.7" y="162.1">3</text>
<text x="267.7" y="167.1">2</text>
<text x="270.8" y="163.1">SCL</text>
<text x="29.2" y="170.7">VCC</text>
<text x="31.6" y="173.2">D-</text>
<text x="35.3" y="169.7">1</text>
<text x="35.3" y="172.2">2</text>
<text x="114.4" y="168.4">3</text>
<text x="114.4" y="170.9">4</text>
<text x="116.7" y="169.7">4</text>
<text x="267.7" y="172.2">1</text>
<text x="270.8" y="168.2">VCC</text>
<text x="270.8" y="173.2">GND</text>
<text x="31" y="175.8">D+</text>
<text x="31.7" y="178.3">ID</text>
<text x="35.3" y="174.8">3</text>
<text x="35.3" y="177.3">4</text>
<text x="35.3" y="179.8">5</text>
<text x="29" y="180.9">GND</text>
</g>
<g font-size="2.2" fill="#a00000">
<text x="28.4" y="3.1">1</text>
<text x="78.2" y="3.1">2</text>
<text x="128" y="3.1">3</text>
<text x="177.8" y="3.1">4</text>
<text x="227.6" y="3.1">5</text>
<text x="1.4" y="28.3">A</text>
<text x="290.7" y="28.3">A</text>
<text x="1.4" y="78.1">B</text>
<text x="290.7" y="78.1">B</text>
<text x="1.4" y="127.9">C</text>
<text x="290.7" y="127.9">C</text>
<text x="1.4" y="177.7">D</text>
<text x="290.7" y="177.7">D</text>
<text x="28.4" y="205.2">1</text>
<text x="78.2" y="205.2">2</text>
<text x="128" y="205.2">3</text>
<text x="177.8" y="205.2">4</text>
<text x="227.6" y="205.2">5</text>
</g>
<text font-size="2.1" fill="#a00000" x="282.5" y="172.8" transform="rotate(-90 282.5 172.8)">IIC-Connector</text>
</svg>
